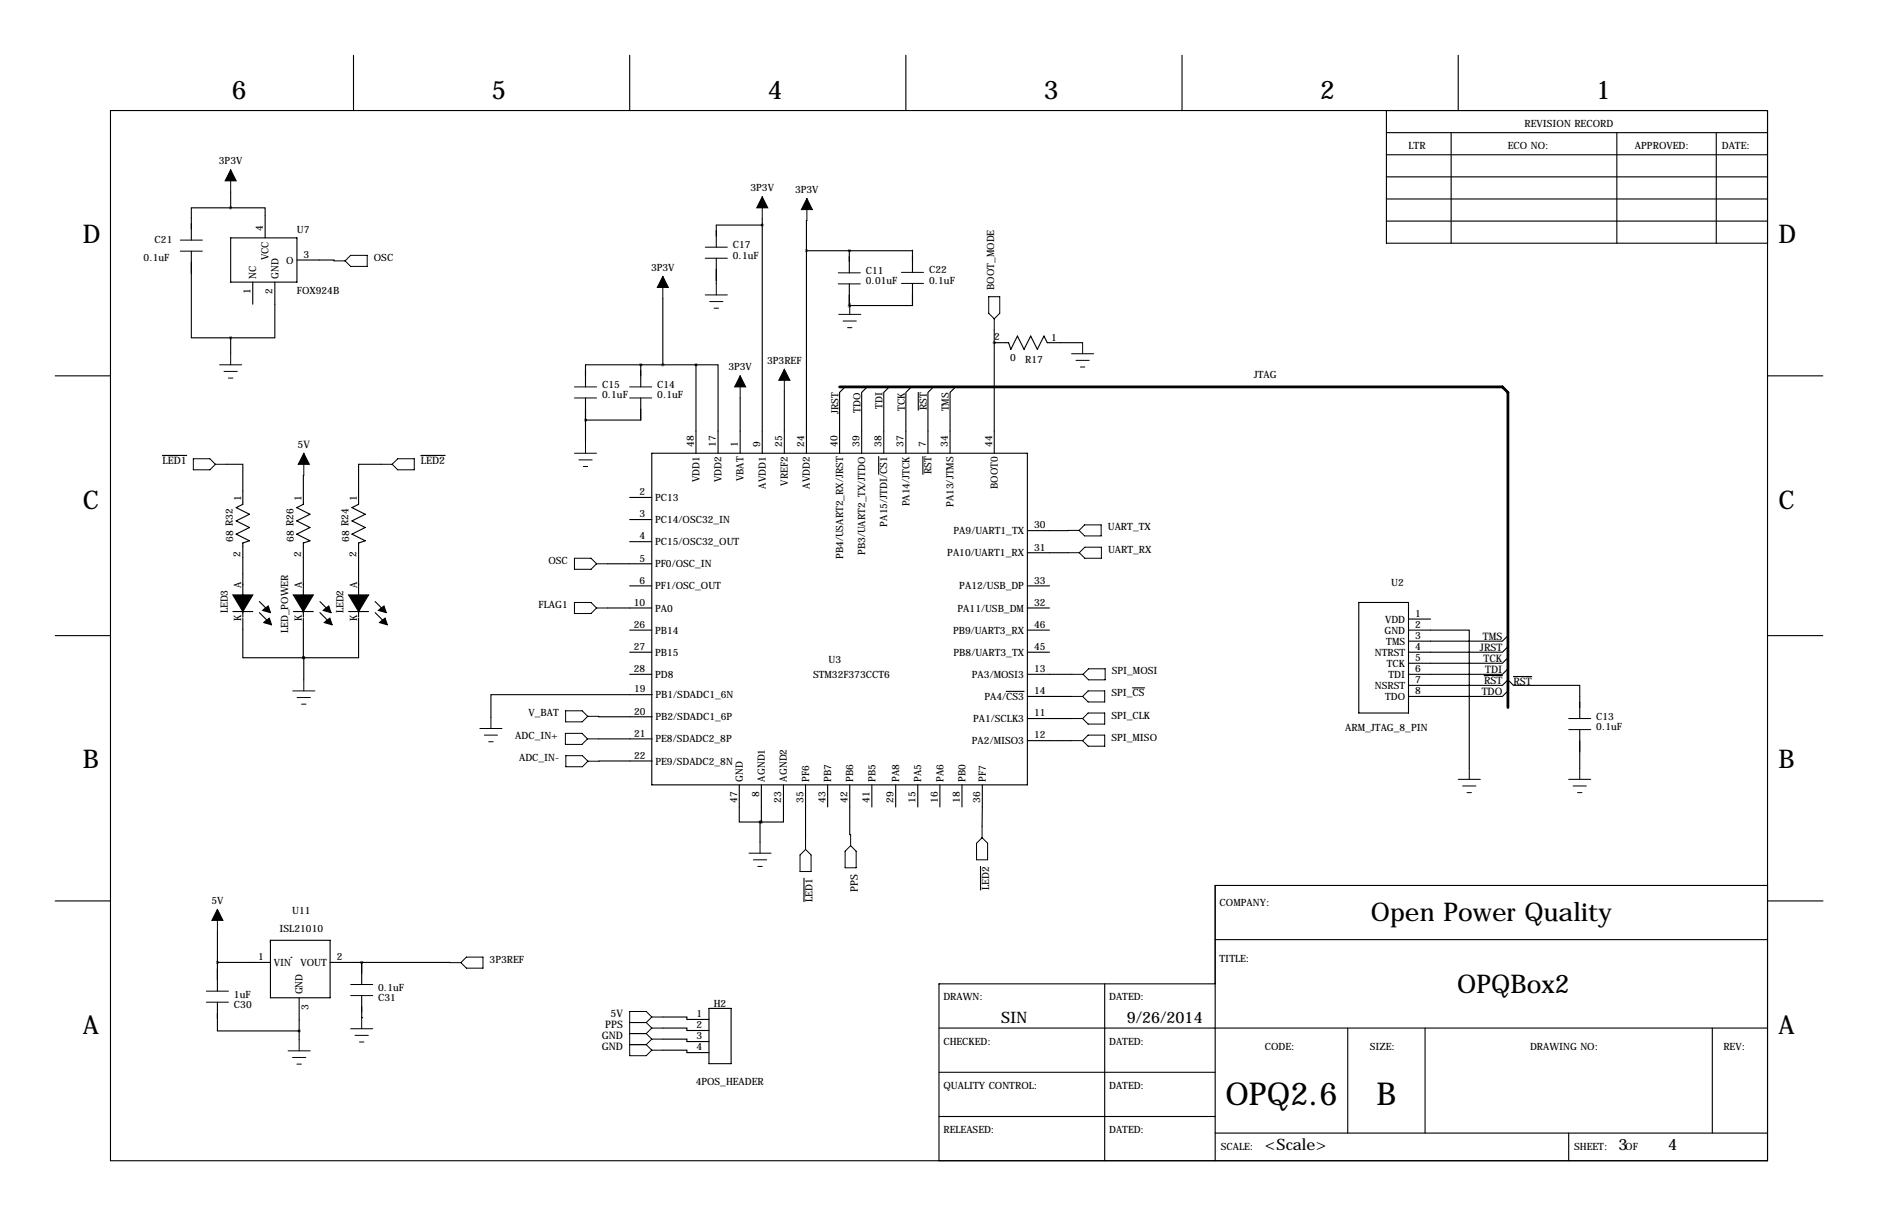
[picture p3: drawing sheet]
<svg xmlns="http://www.w3.org/2000/svg" width="432mm" height="279mm" viewBox="0 0 432 279" stroke-linecap="round" stroke-linejoin="round" font-family="sans-serif">
<g fill="none" stroke="#000" stroke-width=".25">
<path d="M81.3 12.7v12.7M144.8 12.7v12.7M208.3 12.7v12.7M271.8 12.7v12.7M335.3 12.7v12.7M25.4 25.4h381v241.3h-381zM318.8 30.5h87.6M318.8 35.6h87.6M318.8 25.4v30.5h87.6M333.7 30.5v25.4M371.8 30.5v25.4M394.6 30.5v25.4"/>
<path d="M44 57.7v19.9h9M53 47.8h-9v7.4M53 47.8h8v6.9M53 54.7h15.3v10.1h-15.3zM53 44.1v3.7M68.3 59.7h8.5v.2M164.7 59.3v5.9M175.3 50.3v53.8M175.3 51.7h-10.6v5.1M185.4 57.6h9.9M185.4 57.6v46.5M185.5 50.7l-.1 6.9"/>
<path d="M195.3 57.6h.1M195.3 57.6l14.5-.1v5.1M195.3 57.6v5.1M318.8 45.7h87.6M318.8 50.8h87.6M318.8 40.6h87.6M53 77.6v3.7M58.1 64.8v5.1M63.2 64.8v12.8h-10.2M152.4 68.6v15.2M195.3 70.3h.1M195.3 65.2v5.1"/>
<path d="M195.4 69.7l-.1 .6M209.8 65.1v5.1l-14.5 .1M228.6 78.7h.1M228.6 75.8v28.3M228.6 78.7h3.3l.5 1.6 1.5-3.1 1.6 3.1 1.5-3.1 1.5 3.1 1.5-3.1 .8 1.5h8.1M12.7 86.4h12.7M134.6 96.5h.1M134.6 91.4v10.2M147.3 83.8h.1M147.3 83.8v5.1M147.3 91.4v5.1h-12.7M160 83.8h5.1v20.3"/>
<path d="M160 83.8v20.3M160 83.8h-25.4v5.1M170.2 91.4v12.7M180.3 89.9v14.2M194.3 88.9l-1.3 1.3v13.9M199.4 88.9l-1.3 1.3v13.9M204.5 88.9l-1.3 1.3v13.9M209.5 88.9l-1.2 1.3v13.9M211.1 90.2v4.1M214.6 88.9l-1.2 1.3v13.9M219.7 88.9l-1.3 1.3v13.9M406.4 86.4h12.7"/>
<path d="M37.4 104.6h5.5M52.1 106.7h3.7v9.2l-1.5 .7 3.1 1.6-3.1 1.5 3.1 1.5-3.1 1.5 3.1 1.6-1.6 .5v17M69.8 109.2l-.1 6.7-1.5 .7 3.1 1.6-3.1 1.5 3.1 1.5-3.1 1.5 3.1 1.6-1.6 .5v17M87.6 106.7h-5.2v9.2l-1.5 .7 3.1 1.6-3.1 1.5 3.1 1.5-3.1 1.5 3.1 1.6-1.6 .5v17M96.8 104.6h5.5M144.8 114.3h5.1M144.8 119.4h5.1M149.9 104.1h86.3v76.2h-86.3zM202 104.9v4.1M212.2 104.9v4.1M59.6 138.2l2.6 2.6M73.6 138.2l2.5 2.6"/>
<path d="M86.3 138.2l2.5 2.6M139.7 129.5h10.2M139.7 139.7h10.2M144.8 124.5h5.1M144.8 134.6h5.1M236.2 134.6h5.1M236.2 139.7h5.1M236.2 127h9.4M245.6 121.9h-9.4M312.4 138.4h11.4v25.4h-11.4zM12.7 146h12.7M53.5 140.5h4.6"/>
<path d="M55.8 142v9.1h13.9M59.6 140.8l2.6 2.5M67.5 140.5h4.5M69.7 142v9.1M69.7 151.1h.1M69.8 151.1v5.1M73.6 140.8l2.5 2.5M80.2 140.5h4.5M82.4 142v9.1h-12.6M86.3 140.8l2.5 2.5M144.8 154.9h5.1M144.8 149.9h5.1"/>
<path d="M144.8 144.8h5.1M150 159.6h-37.1v5.2M231.4 158.9h4.1M236.2 154.9h10.3M236.2 149.9h5.1M236.2 144.8h5.1M260.4 158h2.8M323.8 144.8h14v31.7M323.8 157.5h21.6l1.3-1.3 1.3 1.3h15.2v7.6M323.8 142.2h5.1M341.2 155.2h4.2M346.7 146l-1.3 1.3h-21.6"/>
<path d="M346.7 148.6l-1.3 1.3h-21.6M346.7 151.1l-1.3 1.3h-21.6M346.7 153.7l-1.3 1.2h-21.6M346.7 158.8l-1.3 1.2h-21.6M348 155.4h4.2M406.4 146h12.7M137.6 169.8h12.4M137.7 164.6l12.3 .1M150 174.9h-12.3M236.2 165.1h10.2M236.2 170.2h10.2M236.2 160h10.2"/>
<path d="M363.2 167.6v8.9M170 180.3v8.6h4.8M174.8 188.9h.3M174.8 188.9v4.6M175.1 180.3v8.6M180.1 180.3v8.6h-5M185.2 180.3v12.3M190.3 180.3v5.1M195.4 180.3v11.5h.2M200.5 180.3v5.1M205.9 180.3v5.1M211 180.3v5.1"/>
<path d="M216.1 180.3v5.1M221.2 180.3v5.1M225.4 199.1v5.4M225.9 180.3l-.1 9.6M12.7 207h12.7M50 214v13.7M62.2 216.1h13.7v13.2h-13.7zM66.9 220h.1M184.9 201.8v5.4M279.4 215.9h127M406.4 203.5h-127v63.2M406.5 207h12.7"/>
<path d="M50 230.3v6.6h18.8M50 221.1h12.2M68.8 229.3v9.6M75.9 221.1h7.3M83.2 221.1h.1M83.2 233.8h.1M83.2 221.1l20.2 .1M83.2 221.1v5.1M83.2 228.8v5M152.4 233.7h5.5v.5h5.1M152.4 236.2h5.5v.6h5.1M152.4 238.8h5.5v.5h5.1"/>
<path d="M163 231.7h5.1v12.7h-5.1zM215.9 236.2h190.5M254 226.1v40.6M279.4 226.1h-63.5v40.6M309.9 236.2v24.1M327.7 236.2v24.1M393.7 236.2v24.1M152.4 241.3h5.5v.6h5.1M215.9 246.4h63.5M215.9 256.5h63.5M279.4 260.3h127M360.7 260.3v6.4"/>
</g>
<g fill="none" stroke="#000" stroke-width=".23">
<path d="M53 39v5.1M41.5 55.2h5M41.5 57.7h5M76.8 59.9h2.5M79.3 59.9l1.3-1.2h3.8v2.5h-3.8zM162.2 56.8h5M162.2 59.3h5M175.3 45.2v5.1M185.5 45.6v5.1M152.4 63.5v5.1M162.2 67.8h5M163.2 69.3h3"/>
<path d="M164.2 70.8h1M164.7 65.2v2.6M192.7 62.7h5.1M192.7 65.2h5.1M192.8 72.2h5.1M193.9 73.8h3M194.9 75.3h1M195.4 69.7v2.5M207.3 62.6h5M207.3 65.1h5M227.3 68.2h2.6v3.8l-1.3 1.3-1.3-1.3zM228.6 73.3v2.5"/>
<path d="M248.9 78.7v2.6M50.5 83.8h5.1M51.5 85.3h3.1M52.5 86.9h1M53 81.3v2.5M132.1 88.9h5.1M132.1 91.4h5.1M144.8 88.9h5.1M144.8 91.4h5.1M170.2 86.4v5M180.3 84.8v5.1M246.4 81.3h5.1"/>
<path d="M247.4 82.8h3M248.4 84.3h1M44.4 105.4h3.9l1.2 1.3-1.2 1.2h-3.9zM49.5 106.7h2.6M69.8 104.1v5.1M87.6 106.7h2.6M91.4 105.4h3.8v2.5h-3.8l-1.2-1.2zM132.1 104.1h5.1M133.1 105.7h3M134.1 107.2h1M134.6 101.6v2.5M132.1 128.3h3.8l1.3 1.2-1.3 1.3h-3.8z"/>
<path d="M132.1 138.4h3.8l1.3 1.3-1.3 1.3h-3.8zM137.2 129.5h2.5M137.2 139.7h2.5M245.6 121.9h2.5M245.6 127h2.6M249.4 120.6h3.8v2.5h-3.8l-1.3-1.2zM249.4 125.7h3.8v2.6h-3.8l-1.2-1.3zM67.3 158.8h5.1M69.8 156.2v2.6M246.5 154.9h2.5M250.3 153.7h3.8v2.5h-3.8l-1.3-1.3zM68.3 160.3h3.1"/>
<path d="M69.3 161.8h1.1M110.3 167.4h5.1M111.4 168.9h3M112.4 170.4h1M112.9 164.8v2.6M130 168.5h3.8l1.3 1.3-1.3 1.2h-3.8zM130 163.3h3.9l1.2 1.3-1.2 1.3h-3.9zM130.1 173.6h3.8l1.3 1.3-1.3 1.3h-3.8zM135.1 169.8h2.5M135.1 164.6h2.6M135.2 174.9h2.5M246.4 165.1h2.5"/>
<path d="M246.4 170.2h2.5M246.4 160h2.5M248.9 170.2l1.3-1.3h3.8v2.5h-3.8zM248.9 160l1.3-1.2h3.8v2.5h-3.8zM248.9 165.1l1.3-1.3h3.8v2.6h-3.8zM335.3 179.1h5.1M337.8 176.5v2.6M360.7 165.1h5.1M360.7 167.6h5.1M360.7 179.1h5.1M363.2 176.5v2.6M172.2 196h5.1"/>
<path d="M173.2 197.6h3.1M174.2 199.1h1.1M174.8 193.5v2.5M185.2 192.6v2.6M185.2 195.2l1.3 1.2v3.9h-2.6v-3.9zM194.3 195.6l1.3-1.3 1.2 1.3v3.8h-2.5zM195.6 191.8v2.5M224.5 193.8l1.3-1.3 1.3 1.3v3.8h-2.6zM225.8 189.9v2.6M336.3 180.6h3M337.3 182.1h1M361.7 180.6h3"/>
<path d="M362.7 182.1h1M50 208.9v5.1M47.4 230.3h5.1M47.4 227.7h5.1M68.8 238.9v2.6M80.6 228.8h5.1M80.6 226.2h5.1M80.6 236.4h5.1M81.6 237.9h3.1M82.7 239.4h1M83.2 233.8v2.6M103.4 221.2h2.6"/>
<path d="M106 221.2l1.2-1.3h3.8v2.6h-3.8zM144.8 234.9h3.8M144.8 237.5h3.8M148.6 234.9l1.3 1.3M148.6 237.5l1.3 1.3M149.9 233.7h2.5M149.9 233.7l-1.3 1.2M149.9 233.7l-1.3-1.3h-3.8v10.2h3.8l1.3-1.3M149.9 236.2h2.5M149.9 236.2l-1.3 1.3M149.9 238.8h2.5M149.9 238.8l-1.3 1.2"/>
<path d="M66.2 241.5h5.1M67.3 243h3M68.3 244.5h1M144.8 240h3.8M148.6 240l1.3 1.3M149.9 241.3h2.5"/>
</g>
<path d="M53.5 136.7h2.3v3.8zM55.8 136.7h2.3l-2.3 3.8zM67.5 136.7h2.2v3.8zM69.7 136.7h2.3l-2.3 3.8zM80.2 136.7h2.2v3.8zM82.4 136.7h2.3l-2.3 3.8zM60.7 140l1-.8 .5 1.6-1.8-.5zM60.7 143.1l1.2-1.1 .5 1.6zM74.6 140l1-.8 .5 1.6-1.8-.5zM74.6 143.1l1.2-1.1 .6 1.6zM87.3 140l1-.8 .5 1.6-1.8-.5zM87.5 142.8l1-.8 .6 1.6-1.8-.5z" fill="#000" stroke="#000" stroke-width=".25"/>
<path d="M53 39l1.3 2.6h-2.5zM175.3 45.2l1.2 2.6h-2.5zM185.5 45.6l1.3 2.6h-2.5zM152.4 63.5l1.3 2.5h-2.6zM170.2 86.4l1.2 2.5h-2.5zM180.3 84.8l1.3 2.6h-2.5zM69.8 104.1l1.3 2.6h-2.5zM50 208.9l1.3 2.6h-2.6z" fill="#000" stroke="#000" stroke-width=".23"/>
<path d="M53 47.8a.05 .05 0 0 0 .1 0 .05 .05 0 0 0-.1 0zM53 77.6a.05 .05 0 0 0 .1 0 .05 .05 0 0 0-.1 0zM83.1 221.1a.05 .05 0 0 0 .1 0 .05 .05 0 0 0-.1 0zM175.2 51.7a.05 .05 0 0 0 .1 0 .05 .05 0 0 0-.1 0zM175 188.9a.05 .05 0 0 0 .1 0 .05 .05 0 0 0-.1 0zM174.7 188.9a.05 .05 0 0 0 .1 0 .05 .05 0 0 0-.1 0zM69.7 151.1a.05 .05 0 0 0 .1 0 .05 .05 0 0 0-.1 0zM69.8 151.1a.05 .05 0 0 0 .1 0 .05 .05 0 0 0-.1 0z" fill="#000" stroke="#000" stroke-width=".63"/>
<path d="M193 88.9h152.4l1.3 1.3v72.4" fill="none" stroke="#000" stroke-width=".63"/>
<g font-size="7.3">
<text x="281.8" y="254">OPQ2.6</text>
<text x="316.5" y="254">B</text>
</g>
<g font-size="5.9">
<text x="53.3" y="22.9">6</text>
<text x="113" y="22.9">5</text>
<text x="176.5" y="22.9">4</text>
<text x="240" y="22.9">3</text>
<text x="303.5" y="22.9">2</text>
<text x="367" y="22.9">1</text>
<text x="19" y="55.9">D</text>
<text x="408.9" y="55.9">D</text>
<text x="19" y="116.8">C</text>
<text x="408.9" y="116.8">C</text>
<text x="19" y="176.5">B</text>
<text x="408.9" y="176.5">B</text>
<text x="315.2" y="211.6">Open Power Quality</text>
<text x="335.1" y="228.1">OPQBox2</text>
<text x="19" y="237.5">A</text>
<text x="408.9" y="237.5">A</text>
</g>
<g font-size="3.6">
<text x="230.2" y="235">SIN</text>
<text x="259.1" y="235">9/26/2014</text>
<text x="290.8" y="264.2">&lt;Scale&gt;</text>
<text x="372.1" y="264.2">3</text>
<text x="383.5" y="264.2">4</text>
</g>
<g font-size="2.4">
<text x="37.4" y="106.7">LED1</text>
<text x="68.4" y="102.9">5V</text>
<text x="96.8" y="106.7">LED2</text>
<text x="340.3" y="149.6">JRST</text>
<text x="341" y="147.1">TMS</text>
<text x="341.1" y="152.1">TCK</text>
<text x="341.5" y="154.7">TDI</text>
<text x="340.7" y="159.8">TDO</text>
<text x="341.2" y="157.2">RST</text>
<text x="348" y="157.5">RST</text>
<text x="197.2" y="205" transform="rotate(-90 197.2 205)">PPS</text>
<text x="140.4" y="233.7">5V</text>
<text x="138.4" y="238.8">GND</text>
<text x="139.2" y="236.2">PPS</text>
<text x="138.4" y="241.3">GND</text>
</g>
<g font-size="2.3">
<text x="350.5" y="29.2">REVISION RECORD</text>
<text x="323.8" y="34.3">LTR</text>
<text x="346.7" y="34.3">ECO NO:</text>
<text x="375.9" y="34.3">APPROVED:</text>
<text x="395.9" y="34.3">DATE:</text>
<text x="50.3" y="37.7">3P3V</text>
<text x="172.6" y="43.9">3P3V</text>
<text x="182.8" y="44.3">3P3V</text>
<text x="60.5" y="53.1" transform="rotate(-90 60.5 53.1)">4</text>
<text x="68.3" y="53.6">U7</text>
<text x="35.6" y="55.9">C21</text>
<text x="61.8" y="59.8" transform="rotate(-90 61.8 59.8)">VCC</text>
<text x="69.8" y="59.2">3</text>
<text x="86" y="59.9">OSC</text>
<text x="168.5" y="57">C17</text>
<text x="168.5" y="59.4">0.1uF</text>
<text x="33" y="60">0.1uF</text>
<text x="58.9" y="64.1" transform="rotate(-90 58.9 64.1)">NC</text>
<text x="64" y="64.1" transform="rotate(-90 64 64.1)">GND</text>
<text x="65.8" y="60.5">O</text>
<text x="149.7" y="62.2">3P3V</text>
<text x="199.1" y="62.9">C11</text>
<text x="199.1" y="65.3">0.01uF</text>
<text x="213.6" y="62.8">C22</text>
<text x="213.6" y="65.2">0.1uF</text>
<text x="57.6" y="67.7" transform="rotate(-90 57.6 67.7)">1</text>
<text x="62.7" y="67.7" transform="rotate(-90 62.7 67.7)">2</text>
<text x="68.3" y="67.4">FOX924B</text>
<text x="228.6" y="66.6" transform="rotate(-90 228.6 66.6)">BOOT_MODE</text>
<text x="176.4" y="83.6">3P3REF</text>
<text x="228.6" y="78.2">2</text>
<text x="232.3" y="82.9">0</text>
<text x="235.7" y="83.3">R17</text>
<text x="241.7" y="78.3">1</text>
<text x="138.4" y="89.2">C15</text>
<text x="151.1" y="89.2">C14</text>
<text x="167.5" y="85.1">3P3V</text>
<text x="288.3" y="86.9">JTAG</text>
<text x="138.4" y="91.5">0.1uF</text>
<text x="151.1" y="91.5">0.1uF</text>
<text x="192.8" y="95.2" transform="rotate(-90 192.8 95.2)">JRST</text>
<text x="197.9" y="94.8" transform="rotate(-90 197.9 94.8)">TDO</text>
<text x="202.9" y="94" transform="rotate(-90 202.9 94)">TDI</text>
<text x="208" y="94.4" transform="rotate(-90 208 94.4)">TCK</text>
<text x="213.1" y="94.3" transform="rotate(-90 213.1 94.3)">RST</text>
<text x="218.2" y="94.5" transform="rotate(-90 218.2 94.5)">TMS</text>
<text x="159.5" y="102.6" transform="rotate(-90 159.5 102.6)">48</text>
<text x="164.6" y="102.6" transform="rotate(-90 164.6 102.6)">17</text>
<text x="169.7" y="102.6" transform="rotate(-90 169.7 102.6)">1</text>
<text x="174.8" y="102.6" transform="rotate(-90 174.8 102.6)">9</text>
<text x="179.8" y="102.6" transform="rotate(-90 179.8 102.6)">25</text>
<text x="184.9" y="102.6" transform="rotate(-90 184.9 102.6)">24</text>
<text x="192.5" y="102.6" transform="rotate(-90 192.5 102.6)">40</text>
<text x="197.6" y="102.6" transform="rotate(-90 197.6 102.6)">39</text>
<text x="202.7" y="102.6" transform="rotate(-90 202.7 102.6)">38</text>
<text x="207.8" y="102.6" transform="rotate(-90 207.8 102.6)">37</text>
<text x="212.9" y="102.6" transform="rotate(-90 212.9 102.6)">7</text>
<text x="217.9" y="102.6" transform="rotate(-90 217.9 102.6)">34</text>
<text x="228.1" y="102.6" transform="rotate(-90 228.1 102.6)">44</text>
<text x="147" y="113.8">2</text>
<text x="160.8" y="110.8" transform="rotate(-90 160.8 110.8)">VDD1</text>
<text x="165.9" y="110.8" transform="rotate(-90 165.9 110.8)">VDD2</text>
<text x="171" y="110.6" transform="rotate(-90 171 110.6)">VBAT</text>
<text x="176.1" y="112.3" transform="rotate(-90 176.1 112.3)">AVDD1</text>
<text x="181.1" y="111.6" transform="rotate(-90 181.1 111.6)">VREF2</text>
<text x="186.2" y="112.3" transform="rotate(-90 186.2 112.3)">AVDD2</text>
<text x="214.2" y="109" transform="rotate(-90 214.2 109)">RST</text>
<text x="229.4" y="112.4" transform="rotate(-90 229.4 112.4)">BOOT0</text>
<text x="55.4" y="115" transform="rotate(-90 55.4 115)">1</text>
<text x="69.3" y="115" transform="rotate(-90 69.3 115)">1</text>
<text x="82" y="115" transform="rotate(-90 82 115)">1</text>
<text x="147" y="118.9">3</text>
<text x="150.6" y="115.1">PC13</text>
<text x="209.1" y="116.4" transform="rotate(-90 209.1 116.4)">PA14/JTCK</text>
<text x="219.2" y="116.5" transform="rotate(-90 219.2 116.5)">PA13/JTMS</text>
<text x="53.6" y="124.6" transform="rotate(-90 53.6 124.6)">68 R32</text>
<text x="67.6" y="124.6" transform="rotate(-90 67.6 124.6)">68 R26</text>
<text x="80.3" y="124.6" transform="rotate(-90 80.3 124.6)">68 R24</text>
<text x="147" y="124">4</text>
<text x="150.6" y="120.2">PC14/OSC32_IN</text>
<text x="150.6" y="125.3">PC15/OSC32_OUT</text>
<text x="204" y="121" transform="rotate(-90 204 121)">PA15/JTDI/CS1</text>
<text x="219.3" y="122.7">PA9/UART1_TX</text>
<text x="237.7" y="121.4">30</text>
<text x="254.7" y="121.9">UART_TX</text>
<text x="55.3" y="128.1" transform="rotate(-90 55.3 128.1)">2</text>
<text x="69.2" y="128.1" transform="rotate(-90 69.2 128.1)">2</text>
<text x="81.9" y="128.1" transform="rotate(-90 81.9 128.1)">2</text>
<text x="126.1" y="129.5">OSC</text>
<text x="147" y="129">5</text>
<text x="150.6" y="130.3">PF0/OSC_IN</text>
<text x="193.8" y="128.5" transform="rotate(-90 193.8 128.5)">PB4/USART2_RX/JRST</text>
<text x="198.9" y="127.6" transform="rotate(-90 198.9 127.6)">PB3/UART2_TX/JTDO</text>
<text x="217.8" y="127.8">PA10/UART1_RX</text>
<text x="237.7" y="126.5">31</text>
<text x="254.8" y="127">UART_RX</text>
<text x="55.5" y="135.2" transform="rotate(-90 55.5 135.2)">A</text>
<text x="69.4" y="135.2" transform="rotate(-90 69.4 135.2)">A</text>
<text x="82.1" y="135.2" transform="rotate(-90 82.1 135.2)">A</text>
<text x="147" y="134.1">6</text>
<text x="150.6" y="135.4">PF1/OSC_OUT</text>
<text x="220.6" y="135.4">PA12/USB_DP</text>
<text x="237.7" y="134.1">33</text>
<text x="319.9" y="134.6">U2</text>
<text x="52.4" y="140.9" transform="rotate(-90 52.4 140.9)">LED3</text>
<text x="55.5" y="142.7" transform="rotate(-90 55.5 142.7)">K</text>
<text x="69.4" y="142.7" transform="rotate(-90 69.4 142.7)">K</text>
<text x="79" y="140.9" transform="rotate(-90 79 140.9)">LED2</text>
<text x="82.1" y="142.7" transform="rotate(-90 82.1 142.7)">K</text>
<text x="123.8" y="139.7">FLAG1</text>
<text x="145.7" y="139.2">10</text>
<text x="150.6" y="140.5">PA0</text>
<text x="220.2" y="140.5">PA11/USB_DM</text>
<text x="237.7" y="139.2">32</text>
<text x="318.5" y="143">VDD</text>
<text x="325.4" y="141.7">1</text>
<text x="66.3" y="145.5" transform="rotate(-90 66.3 145.5)">LED_POWER</text>
<text x="145.7" y="149.4">27</text>
<text x="145.7" y="144.3">26</text>
<text x="150.6" y="145.6">PB14</text>
<text x="219.1" y="145.6">PB9/UART3_RX</text>
<text x="237.7" y="149.4">45</text>
<text x="237.7" y="144.3">46</text>
<text x="318.3" y="145.6">GND</text>
<text x="318.7" y="148.1">TMS</text>
<text x="325.4" y="149.4">4</text>
<text x="325.4" y="146.8">3</text>
<text x="325.4" y="144.3">2</text>
<text x="145.7" y="154.4">28</text>
<text x="150.6" y="155.7">PD8</text>
<text x="150.6" y="150.7">PB15</text>
<text x="186.9" y="155.8">STM32F373CCT6</text>
<text x="190.5" y="152.4">U3</text>
<text x="219.3" y="150.7">PB8/UART3_TX</text>
<text x="223.5" y="155.7">PA3/MOSI3</text>
<text x="237.7" y="154.4">13</text>
<text x="255.6" y="154.9">SPI_MOSI</text>
<text x="316.1" y="150.7">NTRST</text>
<text x="318.9" y="153.2">TCK</text>
<text x="319.3" y="155.7">TDI</text>
<text x="325.4" y="154.4">6</text>
<text x="325.4" y="151.9">5</text>
<text x="145.8" y="159.1">19</text>
<text x="150.7" y="160.4">PB1/SDADC1_6N</text>
<text x="226.4" y="160.8">PA4/CS3</text>
<text x="237.7" y="159.5">14</text>
<text x="255.5" y="160">SPI_CS</text>
<text x="316.1" y="158.3">NSRST</text>
<text x="318.5" y="160.8">TDO</text>
<text x="325.4" y="159.5">8</text>
<text x="325.4" y="157">7</text>
<text x="121.5" y="164.6">V_BAT</text>
<text x="145.8" y="164.2">20</text>
<text x="150.7" y="165.5">PB2/SDADC1_6P</text>
<text x="223.7" y="165.9">PA1/SCLK3</text>
<text x="237.7" y="164.6">11</text>
<text x="255.5" y="165.1">SPI_CLK</text>
<text x="309.3" y="168">ARM_JTAG_8_PIN</text>
<text x="367" y="165.4">C13</text>
<text x="367" y="167.7">0.1uF</text>
<text x="118.5" y="169.8">ADC_IN+</text>
<text x="145.8" y="169.3">21</text>
<text x="150.7" y="170.6">PE8/SDADC2_8P</text>
<text x="223.5" y="171">PA2/MISO3</text>
<text x="237.7" y="169.7">12</text>
<text x="255.5" y="170.2">SPI_MISO</text>
<text x="119.4" y="174.9">ADC_IN-</text>
<text x="145.8" y="174.3">22</text>
<text x="150.7" y="175.7">PE9/SDADC2_8N</text>
<text x="170.8" y="179.6" transform="rotate(-90 170.8 179.6)">GND</text>
<text x="175.9" y="179.6" transform="rotate(-90 175.9 179.6)">AGND1</text>
<text x="180.9" y="179.6" transform="rotate(-90 180.9 179.6)">AGND2</text>
<text x="186" y="179.6" transform="rotate(-90 186 179.6)">PF6</text>
<text x="191.1" y="179.6" transform="rotate(-90 191.1 179.6)">PB7</text>
<text x="196.2" y="179.6" transform="rotate(-90 196.2 179.6)">PB6</text>
<text x="201.3" y="179.6" transform="rotate(-90 201.3 179.6)">PB5</text>
<text x="206.7" y="179.6" transform="rotate(-90 206.7 179.6)">PA8</text>
<text x="211.8" y="179.6" transform="rotate(-90 211.8 179.6)">PA5</text>
<text x="216.9" y="179.6" transform="rotate(-90 216.9 179.6)">PA6</text>
<text x="222" y="179.6" transform="rotate(-90 222 179.6)">PB0</text>
<text x="226.7" y="179.6" transform="rotate(-90 226.7 179.6)">PF7</text>
<text x="169.5" y="184.5" transform="rotate(-90 169.5 184.5)">47</text>
<text x="174.5" y="183.2" transform="rotate(-90 174.5 183.2)">8</text>
<text x="179.6" y="184.5" transform="rotate(-90 179.6 184.5)">23</text>
<text x="184.7" y="184.5" transform="rotate(-90 184.7 184.5)">35</text>
<text x="189.8" y="184.5" transform="rotate(-90 189.8 184.5)">43</text>
<text x="194.9" y="184.5" transform="rotate(-90 194.9 184.5)">42</text>
<text x="199.9" y="184.5" transform="rotate(-90 199.9 184.5)">41</text>
<text x="205.4" y="184.5" transform="rotate(-90 205.4 184.5)">29</text>
<text x="210.5" y="184.5" transform="rotate(-90 210.5 184.5)">15</text>
<text x="215.6" y="184.5" transform="rotate(-90 215.6 184.5)">16</text>
<text x="220.7" y="184.5" transform="rotate(-90 220.7 184.5)">18</text>
<text x="225.3" y="184.5" transform="rotate(-90 225.3 184.5)">36</text>
<text x="48.6" y="207.7">5V</text>
<text x="67.2" y="210">U11</text>
<text x="186.8" y="207.2" transform="rotate(-90 186.8 207.2)">LED1</text>
<text x="227.4" y="204.5" transform="rotate(-90 227.4 204.5)">LED2</text>
<text x="280.4" y="208.3">COMPANY:</text>
<text x="64.3" y="214.1">ISL21010</text>
<text x="59.3" y="220.6">1</text>
<text x="62.9" y="221.9">VIN</text>
<text x="69.1" y="221.9">VOUT</text>
<text x="77.4" y="220.6">2</text>
<text x="112.6" y="221.2">3P3REF</text>
<text x="280.4" y="221">TITLE:</text>
<text x="87" y="227.7">0.1uF</text>
<text x="53.8" y="231.6">C30</text>
<text x="53.8" y="229.3">1uF</text>
<text x="69.6" y="228.5" transform="rotate(-90 69.6 228.5)">GND</text>
<text x="70.9" y="232.1" transform="rotate(-90 70.9 232.1)">3</text>
<text x="87" y="230.1">C31</text>
<text x="160.2" y="233.7">1</text>
<text x="164.1" y="231.4">H2</text>
<text x="216.9" y="229.9">DRAWN:</text>
<text x="255" y="229.9">DATED:</text>
<text x="160.2" y="236.3">2</text>
<text x="160.2" y="238.8">3</text>
<text x="160.2" y="241.4">4</text>
<text x="216.9" y="240">CHECKED:</text>
<text x="255" y="240">DATED:</text>
<text x="290.8" y="241.3">CODE:</text>
<text x="315" y="241.3">SIZE:</text>
<text x="351.8" y="241.3">DRAWING NO:</text>
<text x="396.2" y="241.3">REV:</text>
<text x="160" y="249.4">4POS_HEADER</text>
<text x="216.9" y="250.2">QUALITY CONTROL:</text>
<text x="255" y="250.2">DATED:</text>
<text x="216.9" y="260.3">RELEASED:</text>
<text x="255" y="260.3">DATED:</text>
<text x="280.7" y="264.2">SCALE:</text>
<text x="361.9" y="264.2">SHEET:</text>
<text x="373.7" y="264.2">OF</text>
</g>
</svg>
